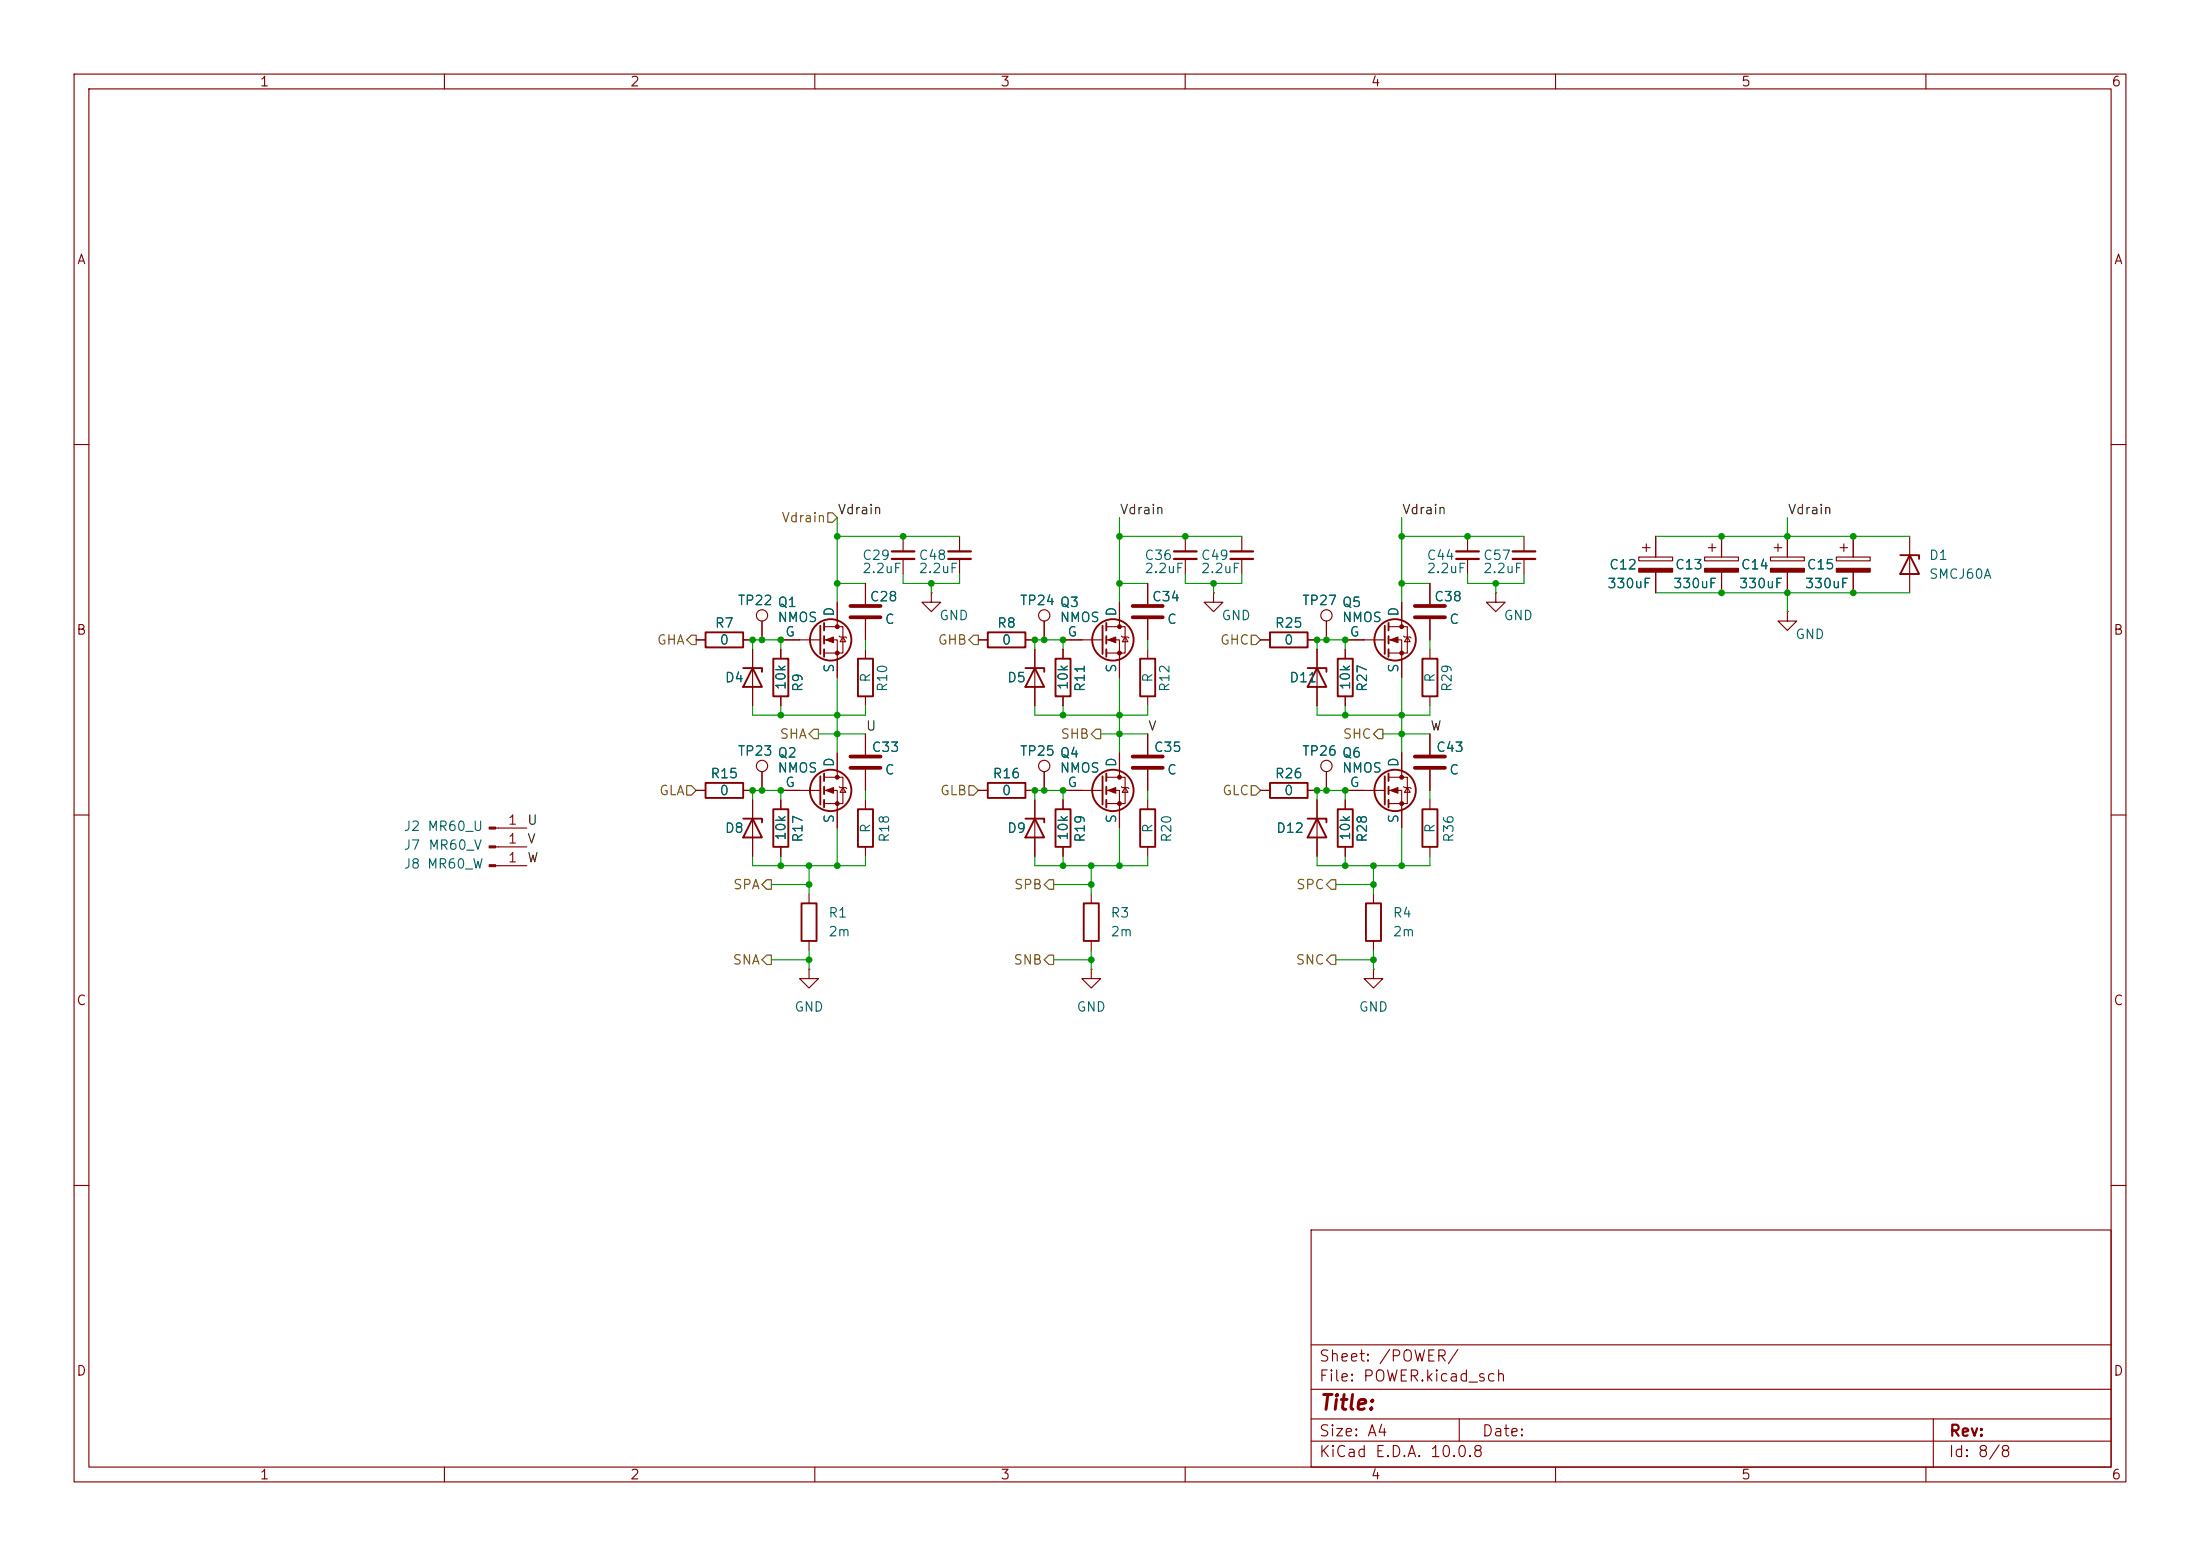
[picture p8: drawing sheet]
<svg xmlns="http://www.w3.org/2000/svg" width="297mm" height="210mm" viewBox="0 0 297 210" stroke-linecap="round" stroke-linejoin="round" font-family="sans-serif">
<g fill="none" stroke="#840000" stroke-width=".15">
<path d="M10 10h277v190h-277zM12 12h273v186h-273zM60 10v2M110 10v2M160 10v2M210 10v2M260 10v2M10 60h2M116.8 78.7v2.8M121.9 72.4v2M121.9 75.4v2.1M129.5 72.4v2"/>
<path d="M129.5 75.4v2.1M154.9 78.7v2.8M160 72.4v2M160 75.4v2.1M167.6 72.4v2M167.6 75.4v2.1M193 78.7v2.8M198.1 72.4v2M198.1 75.4v2.1M205.7 72.4v2M205.7 75.4v2.1M221.2 75.2h4.6v.5h-4.6z"/>
<path d="M221.7 73.9h1.1M222.2 73.4v1M223.5 72.4v2.8M223.5 77.2v2.8M230.1 75.2h4.6v.5h-4.6zM230.6 73.9h1M231.1 73.4v1M232.4 72.4v2.8M232.4 77.2v2.8M239 75.2h4.6v.5h-4.6zM239.5 73.9h1M240 73.4v1"/>
<path d="M241.3 72.4v2.8M241.3 77.2v2.8M247.9 75.2h4.6v.5h-4.6zM248.4 73.9h1M248.9 73.4v1M250.2 72.4v2.8M250.2 77.2v2.8M257.8 72.4v7.6M285 60h2M94 86.4h1.2M100.3 86.4h1.3M101.6 87.6v7.7"/>
<path d="M102.9 83.8v2.6M105.4 86.4h5.3M105.4 87.6v1.3M105.4 94v1.3M111.3 84.6h2.5v3.5h-2.5M111.3 86.4h1.7v5M113 81.3v3.3M113.3 85.9l.1 .1h.8l.1 .1M113.8 86l.4 .6h-.8zM116.8 83.6v2.8M116.8 87.6v1.3M116.8 94v1.3"/>
<path d="M116.8 99.1v2.8M125.7 80v1.3h1.3l-1.3 1.3-1.2-1.3h1.2M125.7 80h.1M132.1 86.4h1.2M138.4 86.4h1.3M139.7 87.6v7.7M141 83.8v2.6M143.5 87.6v1.3M143.5 94v1.3M143.5 86.4h5.3M149.4 84.6h2.5v3.5h-2.5M149.4 86.4h1.7v5"/>
<path d="M151.1 81.3v3.3M151.4 85.9l.1 .1h.8l.1 .1M151.9 86l.4 .6h-.8zM154.9 83.6v2.8M154.9 87.6v1.3M154.9 94v1.3M154.9 99.1v2.8M163.8 80v1.3h1.3l-1.3 1.3-1.2-1.3h1.2M163.8 80h.1M170.2 86.4h1.2M176.5 86.4h1.3M177.8 87.6v7.7"/>
<path d="M179.1 83.8v2.6M181.6 87.6v1.3M181.6 94v1.3M181.6 86.4h5.3M187.5 84.6h2.5v3.5h-2.5M187.5 86.4h1.7v5M189.2 81.3v3.3M189.5 85.9l.1 .1h.8l.1 .1M190 86l.4 .6h-.8zM193 83.6v2.8M193 87.6v1.3M193 94v1.3"/>
<path d="M193 99.1v2.8M201.9 80v1.3h1.3l-1.3 1.3-1.2-1.3h1.2M201.9 80h.1M241.3 82.6v1.2h1.3l-1.3 1.3-1.3-1.3h1.3M241.3 82.6h.1M10 110h2M66.9 111.8h4.2M66.9 116.8h4.2M66.9 114.3h4.2M94 106.7h1.2M100.3 106.7h1.3M101.6 108v7.6"/>
<path d="M102.9 104.1v2.6M105.4 106.7h5.3M105.4 108v1.2M105.4 114.3v1.3M111.3 104.9h2.5v3.6h-2.5M111.3 106.7h1.7v5.1M113 101.6v3.3M113.3 106.2l.1 .1h.8l.1 .1M113.8 106.3l.4 .6h-.8zM116.8 103.9v2.8M116.8 108v1.2M116.8 114.3v1.3"/>
<path d="M132.1 106.7h1.2M138.4 106.7h1.3M139.7 108v7.6M141 104.1v2.6M143.5 106.7h5.3M143.5 108v1.2M143.5 114.3v1.3M149.4 104.9h2.5v3.6h-2.5M149.4 106.7h1.7v5.1M151.1 101.6v3.3M151.4 106.2l.1 .1h.8l.1 .1M151.9 106.3l.4 .6h-.8z"/>
<path d="M154.9 103.9v2.8M154.9 108v1.2M154.9 114.3v1.3M170.2 106.7h1.2M176.5 106.7h1.3M177.8 108v7.6M179.1 104.1v2.6M181.6 106.7h5.3M181.6 108v1.2M181.6 114.3v1.3M187.5 104.9h2.5v3.6h-2.5M187.5 106.7h1.7v5.1"/>
<path d="M189.2 101.6v3.3M189.5 106.2l.1 .1h.8l.1 .1M190 106.3l.4 .6h-.8zM193 103.9v2.8M193 108v1.2M193 114.3v1.3M285 110h2M109.2 130.8v1.3h1.3l-1.3 1.3-1.3-1.3h1.3M109.2 130.8h.1M109.2 120.7v1.2M109.2 127v1.3M147.3 130.8v1.3h1.3l-1.3 1.3-1.3-1.3h1.3"/>
<path d="M147.3 130.8h.1M147.3 120.7v1.2M147.3 127v1.3M185.4 130.8v1.3h1.3l-1.3 1.3-1.3-1.3h1.3M185.4 130.8h.1M185.4 120.7v1.2M185.4 127v1.3M10 160h2M177 166h108v32h-108zM285 160h2M60 198v2M110 198v2"/>
<path d="M160 198v2M177 194.5h108M177 191.5h108M177 187.5h108M177 181.5h108M197 191.5v3M210 198v2M260 198v2M261 191.5v6.5"/>
<circle cx="102.9" cy="83.1" r=".76"/>
<circle cx="141" cy="83.1" r=".76"/>
<circle cx="179.1" cy="83.1" r=".76"/>
<circle cx="102.9" cy="103.4" r=".76"/>
<circle cx="141" cy="103.4" r=".76"/>
<circle cx="179.1" cy="103.4" r=".76"/>
</g>
<g fill="none" stroke="#840000" stroke-width=".25">
<path d="M256.5 74.9h2.6v.5M257.8 74.9l1.3 2.6h-2.6zM95.2 85.3h5.1v2.1h-5.1zM100.3 90.2h2.6v.5M101.6 90.2l1.3 2.5h-2.6zM104.4 88.9h2v5.1h-2zM110.7 84.5v3.8M111.3 84.1v1M111.3 85.9v1M111.3 87.6v1M115.8 88.9h2.1v5.1h-2.1zM133.3 85.3h5.1v2.1h-5.1z"/>
<path d="M138.4 90.2h2.6v.5M139.7 90.2l1.3 2.5h-2.6zM142.5 88.9h2v5.1h-2zM148.8 84.5v3.8M149.4 84.1v1M149.4 85.9v1M149.4 87.6v1M153.9 88.9h2.1v5.1h-2.1zM171.4 85.3h5.1v2.1h-5.1zM176.5 90.2h2.6v.5M177.8 90.2l1.3 2.5h-2.6zM180.6 88.9h2v5.1h-2z"/>
<path d="M186.9 84.5v3.8M187.5 84.1v1M187.5 85.9v1M187.5 87.6v1M192 88.9h2.1v5.1h-2.1zM95.2 105.7h5.1v2h-5.1zM100.3 110.5h2.6v.5M101.6 110.5l1.3 2.5h-2.6zM104.4 109.2h2v5.1h-2zM110.7 104.8v3.8M111.3 104.4v1M111.3 106.2v1"/>
<path d="M111.3 108v1M115.8 109.2h2.1v5.1h-2.1zM133.3 105.7h5.1v2h-5.1zM138.4 110.5h2.6v.5M139.7 110.5l1.3 2.5h-2.6zM142.5 109.2h2v5.1h-2zM148.8 104.8v3.8M149.4 104.4v1M149.4 106.2v1M149.4 108v1M153.9 109.2h2.1v5.1h-2.1zM171.4 105.7h5.1v2h-5.1z"/>
<path d="M176.5 110.5h2.6v.5M177.8 110.5l1.3 2.5h-2.6zM180.6 109.2h2v5.1h-2zM186.9 104.8v3.8M187.5 104.4v1M187.5 106.2v1M187.5 108v1M192 109.2h2.1v5.1h-2.1zM108.2 121.9h2v5.1h-2zM146.3 121.9h2v5.1h-2zM184.4 121.9h2v5.1h-2z"/>
<circle cx="112.1" cy="86.4" r="2.79"/>
<circle cx="150.2" cy="86.4" r="2.79"/>
<circle cx="188.3" cy="86.4" r="2.79"/>
<circle cx="112.1" cy="106.7" r="2.79"/>
<circle cx="150.2" cy="106.7" r="2.79"/>
<circle cx="188.3" cy="106.7" r="2.79"/>
</g>
<path d="M114.8 81.8h4.1M114.8 83.3h4.1M152.9 81.8h4.1M152.9 83.3h4.1M191 81.8h4.1M191 83.3h4.1M114.8 102.1h4.1M114.8 103.6h4.1M152.9 102.1h4.1M152.9 103.6h4.1M191 102.1h4.1M191 103.6h4.1" fill="none" stroke="#840000" stroke-width=".51"/>
<g fill="#840000" stroke="#840000" stroke-width=".15">
<path d="M149.6 106.7l1-.4v.8z"/>
<path d="M111.5 106.7l1-.4v.8z"/>
<path d="M111.5 86.4l1-.4v.7z"/>
<path d="M230.1 76.7h4.6v.5h-4.6z"/>
<path d="M66 111.6h.9v.3h-.9z"/>
<path d="M66 116.7h.9v.3h-.9z"/>
<path d="M66 114.2h.9v.2h-.9z"/>
<path d="M187.7 106.7l1-.4v.8z"/>
<path d="M187.7 86.4l1-.4v.7z"/>
<path d="M221.2 76.7h4.6v.5h-4.6z"/>
<path d="M247.9 76.7h4.6v.5h-4.6z"/>
<path d="M239 76.7h4.6v.5h-4.6z"/>
<path d="M149.6 86.4l1-.4v.7z"/>
<circle cx="151.1" cy="104.9" r=".25"/>
<circle cx="151.1" cy="108.5" r=".25"/>
<circle cx="113" cy="104.9" r=".25"/>
<circle cx="113" cy="108.5" r=".25"/>
<circle cx="113" cy="84.6" r=".25"/>
<circle cx="113" cy="88.1" r=".25"/>
<circle cx="189.2" cy="104.9" r=".25"/>
<circle cx="189.2" cy="108.5" r=".25"/>
<circle cx="189.2" cy="84.6" r=".25"/>
<circle cx="189.2" cy="88.1" r=".25"/>
<circle cx="151.1" cy="84.6" r=".25"/>
<circle cx="151.1" cy="88.1" r=".25"/>
</g>
<path d="M120.4 74.4h3M120.4 75.4h3M128 74.4h3.1M128 75.4h3.1M158.5 74.4h3M158.5 75.4h3M166.1 74.4h3.1M166.1 75.4h3.1M196.6 74.4h3M196.6 75.4h3M204.2 74.4h3.1M204.2 75.4h3.1" fill="none" stroke="#840000" stroke-width=".3"/>
<g fill="none" stroke="#725600" stroke-width=".15">
<path d="M111.8 69.2h.6l.6 .7-.6 .6h-.6zM93.3 85.7h.7v1.3h-.7l-.6-.6zM109.9 98.4h.6v1.3h-.6l-.7-.6zM131.4 85.7h.7v1.3h-.7l-.6-.6zM148 98.4h.6v1.3h-.6l-.7-.6zM168.9 85.7h.6l.7 .7-.7 .6h-.6zM186.1 98.4h.6v1.3h-.6l-.7-.6zM92.7 106h.6l.7 .7-.7 .6h-.6zM103.5 118.7h.6v1.3h-.6l-.6-.6zM130.8 106h.6l.7 .7-.7 .6h-.6zM141.6 118.7h.6v1.3h-.6l-.6-.6zM168.9 106h.6l.7 .7-.7 .6h-.6z"/>
<path d="M179.7 118.7h.6v1.3h-.6l-.6-.6zM103.5 128.9h.6v1.3h-.6l-.6-.7zM141.6 128.9h.6v1.3h-.6l-.6-.7zM179.7 128.9h.6v1.3h-.6l-.6-.7z"/>
</g>
<g fill="none" stroke="#009600" stroke-width=".15">
<path d="M113 78.7h3.8M113 69.9v11.4M113 72.4h16.5M121.9 77.5v1.2h7.6v-1.2M125.7 78.7v1.3M151.1 78.7h3.8M151.1 72.4h16.5M151.1 69.9v11.4M160 77.5v1.2h7.6v-1.2M163.8 78.7v1.3M189.2 78.7h3.8M189.2 69.9v11.4"/>
<path d="M189.2 72.4h16.5M198.1 77.5v1.2h7.6v-1.2M201.9 78.7v1.3M223.5 72.4h34.3M241.3 69.9v2.5M101.6 87.6v-1.2h3.8v1.2M101.6 95.3v1.2h15.2v-1.2M105.4 95.3v1.2M110.5 99.1h6.3M113 91.4v10.2M116.8 86.4v1.2M139.7 95.3v1.2h15.2v-1.2"/>
<path d="M139.7 87.6v-1.2h3.8v1.2M143.5 95.3v1.2M148.6 99.1h6.3M151.1 91.4v10.2M154.9 86.4v1.2M177.8 95.3v1.2h15.2v-1.2M177.8 87.6v-1.2h3.8v1.2M181.6 95.3v1.2M186.7 99.1h6.3M189.2 91.4v10.2M193 86.4v1.2M223.5 80h34.3"/>
<path d="M241.3 80v2.6M101.6 115.6v1.2h15.2v-1.2M101.6 108v-1.3h3.8v1.3M104.1 119.4h5.1M105.4 115.6v1.2M109.2 116.8v3.9M113 111.8v5M116.8 106.7v1.3M139.7 115.6v1.2h15.2v-1.2M139.7 108v-1.3h3.8v1.3M142.2 119.4h5.1M143.5 115.6v1.2"/>
<path d="M147.3 116.8v3.9M151.1 111.8v5M154.9 106.7v1.3M177.8 115.6v1.2h15.2v-1.2M177.8 108v-1.3h3.8v1.3M180.3 119.4h5.1M181.6 115.6v1.2M185.4 116.8v3.9M189.2 111.8v5M193 106.7v1.3M104.1 129.5h5.1M109.2 128.3v2.5"/>
<path d="M142.2 129.5h5.1M147.3 128.3v2.5M180.3 129.5h5.1M185.4 128.3v2.5"/>
</g>
<g fill="#009600">
<circle cx="109.2" cy="119.4" r=".46"/>
<circle cx="109.2" cy="116.8" r=".46"/>
<circle cx="101.6" cy="106.7" r=".46"/>
<circle cx="109.2" cy="129.5" r=".46"/>
<circle cx="105.4" cy="116.8" r=".46"/>
<circle cx="113" cy="116.8" r=".46"/>
<circle cx="147.3" cy="119.4" r=".46"/>
<circle cx="147.3" cy="116.8" r=".46"/>
<circle cx="147.3" cy="129.5" r=".46"/>
<circle cx="143.5" cy="116.8" r=".46"/>
<circle cx="143.5" cy="106.7" r=".46"/>
<circle cx="141" cy="106.7" r=".46"/>
<circle cx="139.7" cy="106.7" r=".46"/>
<circle cx="105.4" cy="106.7" r=".46"/>
<circle cx="102.9" cy="106.7" r=".46"/>
<circle cx="105.4" cy="96.5" r=".46"/>
<circle cx="113" cy="99.1" r=".46"/>
<circle cx="102.9" cy="86.4" r=".46"/>
<circle cx="113" cy="96.5" r=".46"/>
<circle cx="125.7" cy="78.7" r=".46"/>
<circle cx="121.9" cy="72.4" r=".46"/>
<circle cx="105.4" cy="86.4" r=".46"/>
<circle cx="101.6" cy="86.4" r=".46"/>
<circle cx="113" cy="72.4" r=".46"/>
<circle cx="139.7" cy="86.4" r=".46"/>
<circle cx="141" cy="86.4" r=".46"/>
<circle cx="113" cy="78.7" r=".46"/>
<circle cx="185.4" cy="129.5" r=".46"/>
<circle cx="185.4" cy="116.8" r=".46"/>
<circle cx="181.6" cy="116.8" r=".46"/>
<circle cx="179.1" cy="106.7" r=".46"/>
<circle cx="185.4" cy="119.4" r=".46"/>
<circle cx="151.1" cy="116.8" r=".46"/>
<circle cx="151.1" cy="99.1" r=".46"/>
<circle cx="181.6" cy="106.7" r=".46"/>
<circle cx="181.6" cy="96.5" r=".46"/>
<circle cx="177.8" cy="106.7" r=".46"/>
<circle cx="151.1" cy="96.5" r=".46"/>
<circle cx="232.4" cy="80" r=".46"/>
<circle cx="232.4" cy="72.4" r=".46"/>
<circle cx="198.1" cy="72.4" r=".46"/>
<circle cx="189.2" cy="78.7" r=".46"/>
<circle cx="201.9" cy="78.7" r=".46"/>
<circle cx="241.3" cy="72.4" r=".46"/>
<circle cx="241.3" cy="80" r=".46"/>
<circle cx="250.2" cy="72.4" r=".46"/>
<circle cx="250.2" cy="80" r=".46"/>
<circle cx="189.2" cy="72.4" r=".46"/>
<circle cx="143.5" cy="96.5" r=".46"/>
<circle cx="143.5" cy="86.4" r=".46"/>
<circle cx="160" cy="72.4" r=".46"/>
<circle cx="163.8" cy="78.7" r=".46"/>
<circle cx="151.1" cy="72.4" r=".46"/>
<circle cx="151.1" cy="78.7" r=".46"/>
<circle cx="181.6" cy="86.4" r=".46"/>
<circle cx="179.1" cy="86.4" r=".46"/>
<circle cx="177.8" cy="86.4" r=".46"/>
<circle cx="189.2" cy="99.1" r=".46"/>
<circle cx="189.2" cy="116.8" r=".46"/>
<circle cx="189.2" cy="96.5" r=".46"/>
</g>
<text font-size="2" fill="#840000" x="178" y="190.8">Title:</text>
<g font-size="1.5" fill="#840000">
<text x="178" y="184.1">Sheet: /POWER/</text>
<text x="178" y="186.8">File: POWER.kicad_sch</text>
<text x="178" y="197">KiCad E.D.A. 10.0.8</text>
<text x="178" y="194.2">Size: A4</text>
<text x="200" y="194.2">Date:</text>
<text x="263" y="197">Id: 8/8</text>
<text x="263" y="194.2">Rev:</text>
</g>
<g font-size="1.3" fill="#840000">
<text x="35" y="12">1</text>
<text x="85" y="12">2</text>
<text x="135" y="12">3</text>
<text x="185" y="12">4</text>
<text x="235" y="12">5</text>
<text x="285" y="12">6</text>
<text x="10.3" y="36">A</text>
<text x="285.3" y="36">A</text>
<text x="10.2" y="86">B</text>
<text x="285.2" y="86">B</text>
<text x="10.2" y="136">C</text>
<text x="285.2" y="136">C</text>
<text x="10.2" y="186">D</text>
<text x="285.2" y="186">D</text>
<text x="35" y="200">1</text>
<text x="85" y="200">2</text>
<text x="135" y="200">3</text>
<text x="185" y="200">4</text>
<text x="235" y="200">5</text>
<text x="285" y="200">6</text>
</g>
<g font-size="1.3" fill="#725600">
<text x="105.4" y="70.8">Vdrain</text>
<text x="88.6" y="87.3">GHA</text>
<text x="126.5" y="87.3">GHB</text>
<text x="164.6" y="87.3">GHC</text>
<text x="105.2" y="100">SHA</text>
<text x="143.1" y="100">SHB</text>
<text x="181.2" y="100">SHC</text>
<text x="88.9" y="107.6">GLA</text>
<text x="126.8" y="107.6">GLB</text>
<text x="164.9" y="107.6">GLC</text>
<text x="98.9" y="120.3">SPA</text>
<text x="136.8" y="120.3">SPB</text>
<text x="174.9" y="120.3">SPC</text>
<text x="98.8" y="130.5">SNA</text>
<text x="136.7" y="130.5">SNB</text>
<text x="174.8" y="130.5">SNC</text>
</g>
<g font-size="1.3" fill="#0f0f0f">
<text x="113" y="69.7">Vdrain</text>
<text x="151.1" y="69.7">Vdrain</text>
<text x="189.2" y="69.7">Vdrain</text>
<text x="241.3" y="69.7">Vdrain</text>
<text x="116.8" y="98.9">U</text>
<text x="154.9" y="98.9">V</text>
<text x="193" y="98.9">W</text>
<text x="71.1" y="111.6">U</text>
<text x="71.1" y="114.2">V</text>
<text x="71.1" y="116.7">W</text>
</g>
<g font-size="1.3" fill="#006464">
<text x="116.3" y="75.9">C29</text>
<text x="116.3" y="77.7">2.2uF</text>
<text x="123.9" y="75.9">C48</text>
<text x="123.9" y="77.7">2.2uF</text>
<text x="154.4" y="75.9">C36</text>
<text x="154.4" y="77.7">2.2uF</text>
<text x="162" y="75.9">C49</text>
<text x="162" y="77.7">2.2uF</text>
<text x="192.5" y="75.9">C44</text>
<text x="192.5" y="77.7">2.2uF</text>
<text x="200.1" y="75.9">C57</text>
<text x="200.1" y="77.7">2.2uF</text>
<text x="217.2" y="77.2">C12</text>
<text x="226" y="77.2">C13</text>
<text x="234.9" y="77.2">C14</text>
<text x="243.8" y="77.2">C15</text>
<text x="260.3" y="75.9">D1</text>
<text x="99.5" y="82">TP22 Q1</text>
<text x="112.9" y="83.3" transform="rotate(-90 112.9 83.3)">D</text>
<text x="117.3" y="81.5">C28</text>
<text x="137.6" y="82">TP24 Q3</text>
<text x="151" y="83.3" transform="rotate(-90 151 83.3)">D</text>
<text x="155.4" y="81.5">C34</text>
<text x="175.7" y="82">TP27 Q5</text>
<text x="189.1" y="83.3" transform="rotate(-90 189.1 83.3)">D</text>
<text x="193.5" y="81.5">C38</text>
<text x="216.9" y="79.7">330uF</text>
<text x="225.8" y="79.7">330uF</text>
<text x="234.7" y="79.7">330uF</text>
<text x="243.6" y="79.7">330uF</text>
<text x="260.3" y="78.4">SMCJ60A</text>
<text x="96.4" y="85">R7</text>
<text x="97.1" y="87.3">0</text>
<text x="104.9" y="84.3">NMOS</text>
<text x="105.9" y="86.2">G</text>
<text x="119.4" y="84.5">C</text>
<text x="126.7" y="84">GND</text>
<text x="134.5" y="85">R8</text>
<text x="135.2" y="87.3">0</text>
<text x="143" y="84.3">NMOS</text>
<text x="144" y="86.2">G</text>
<text x="157.5" y="84.5">C</text>
<text x="164.8" y="84">GND</text>
<text x="172" y="85">R25</text>
<text x="173.3" y="87.3">0</text>
<text x="181.1" y="84.3">NMOS</text>
<text x="182.1" y="86.2">G</text>
<text x="195.6" y="84.5">C</text>
<text x="202.9" y="84">GND</text>
<text x="242.3" y="86.6">GND</text>
<text x="97.8" y="92.4">D4</text>
<text x="106.4" y="93.2" transform="rotate(-90 106.4 93.2)">10k</text>
<text x="108.7" y="93.5" transform="rotate(-90 108.7 93.5)">R9</text>
<text x="112.9" y="90.9" transform="rotate(-90 112.9 90.9)">S</text>
<text x="117.8" y="92.2" transform="rotate(-90 117.8 92.2)">R</text>
<text x="120.1" y="93.5" transform="rotate(-90 120.1 93.5)">R10</text>
<text x="135.9" y="92.4">D5</text>
<text x="144.5" y="93.2" transform="rotate(-90 144.5 93.2)">10k</text>
<text x="146.8" y="93.5" transform="rotate(-90 146.8 93.5)">R11</text>
<text x="151" y="90.9" transform="rotate(-90 151 90.9)">S</text>
<text x="155.9" y="92.2" transform="rotate(-90 155.9 92.2)">R</text>
<text x="158.2" y="93.5" transform="rotate(-90 158.2 93.5)">R12</text>
<text x="174" y="92.4">D11</text>
<text x="182.6" y="93.2" transform="rotate(-90 182.6 93.2)">10k</text>
<text x="184.9" y="93.5" transform="rotate(-90 184.9 93.5)">R27</text>
<text x="189.1" y="90.9" transform="rotate(-90 189.1 90.9)">S</text>
<text x="194" y="92.2" transform="rotate(-90 194 92.2)">R</text>
<text x="196.3" y="93.5" transform="rotate(-90 196.3 93.5)">R29</text>
<text x="117.6" y="101.8">C33</text>
<text x="155.7" y="101.8">C35</text>
<text x="193.8" y="101.8">C43</text>
<text x="95.8" y="105.4">R15</text>
<text x="97.1" y="107.6">0</text>
<text x="99.5" y="102.3">TP23 Q2</text>
<text x="104.9" y="104.6">NMOS</text>
<text x="105.9" y="106.5">G</text>
<text x="112.9" y="103.6" transform="rotate(-90 112.9 103.6)">D</text>
<text x="119.4" y="104.8">C</text>
<text x="133.9" y="105.4">R16</text>
<text x="135.2" y="107.6">0</text>
<text x="137.6" y="102.3">TP25 Q4</text>
<text x="143" y="104.6">NMOS</text>
<text x="144" y="106.5">G</text>
<text x="151" y="103.6" transform="rotate(-90 151 103.6)">D</text>
<text x="157.5" y="104.8">C</text>
<text x="172" y="105.4">R26</text>
<text x="173.3" y="107.6">0</text>
<text x="175.7" y="102.3">TP26 Q6</text>
<text x="181.1" y="104.6">NMOS</text>
<text x="182.1" y="106.5">G</text>
<text x="189.1" y="103.6" transform="rotate(-90 189.1 103.6)">D</text>
<text x="195.6" y="104.8">C</text>
<text x="54.4" y="112.5">J2 MR60_U</text>
<text x="97.8" y="112.7">D8</text>
<text x="106.4" y="113.6" transform="rotate(-90 106.4 113.6)">10k</text>
<text x="108.7" y="113.8" transform="rotate(-90 108.7 113.8)">R17</text>
<text x="112.9" y="111.2" transform="rotate(-90 112.9 111.2)">S</text>
<text x="117.8" y="112.5" transform="rotate(-90 117.8 112.5)">R</text>
<text x="120.3" y="113.8" transform="rotate(-90 120.3 113.8)">R18</text>
<text x="135.9" y="112.7">D9</text>
<text x="144.5" y="113.6" transform="rotate(-90 144.5 113.6)">10k</text>
<text x="146.8" y="113.8" transform="rotate(-90 146.8 113.8)">R19</text>
<text x="151" y="111.2" transform="rotate(-90 151 111.2)">S</text>
<text x="155.9" y="112.5" transform="rotate(-90 155.9 112.5)">R</text>
<text x="158.4" y="113.8" transform="rotate(-90 158.4 113.8)">R20</text>
<text x="172.2" y="112.7">D12</text>
<text x="182.6" y="113.6" transform="rotate(-90 182.6 113.6)">10k</text>
<text x="184.9" y="113.8" transform="rotate(-90 184.9 113.8)">R28</text>
<text x="189.1" y="111.2" transform="rotate(-90 189.1 111.2)">S</text>
<text x="194" y="112.5" transform="rotate(-90 194 112.5)">R</text>
<text x="196.5" y="113.8" transform="rotate(-90 196.5 113.8)">R36</text>
<text x="54.4" y="117.5">J8 MR60_W</text>
<text x="54.4" y="115">J7</text>
<text x="57.7" y="115">MR60_V</text>
<text x="111.7" y="124.2">R1</text>
<text x="149.8" y="124.2">R3</text>
<text x="187.9" y="124.2">R4</text>
<text x="111.7" y="126.7">2m</text>
<text x="149.8" y="126.7">2m</text>
<text x="187.9" y="126.7">2m</text>
<text x="107.2" y="136.9">GND</text>
<text x="145.3" y="136.9">GND</text>
<text x="183.4" y="136.9">GND</text>
</g>
<g font-size="1.3" fill="#a90000">
<text x="68.5" y="111.6">1</text>
<text x="68.5" y="116.7">1</text>
<text x="68.5" y="114.2">1</text>
</g>
</svg>
